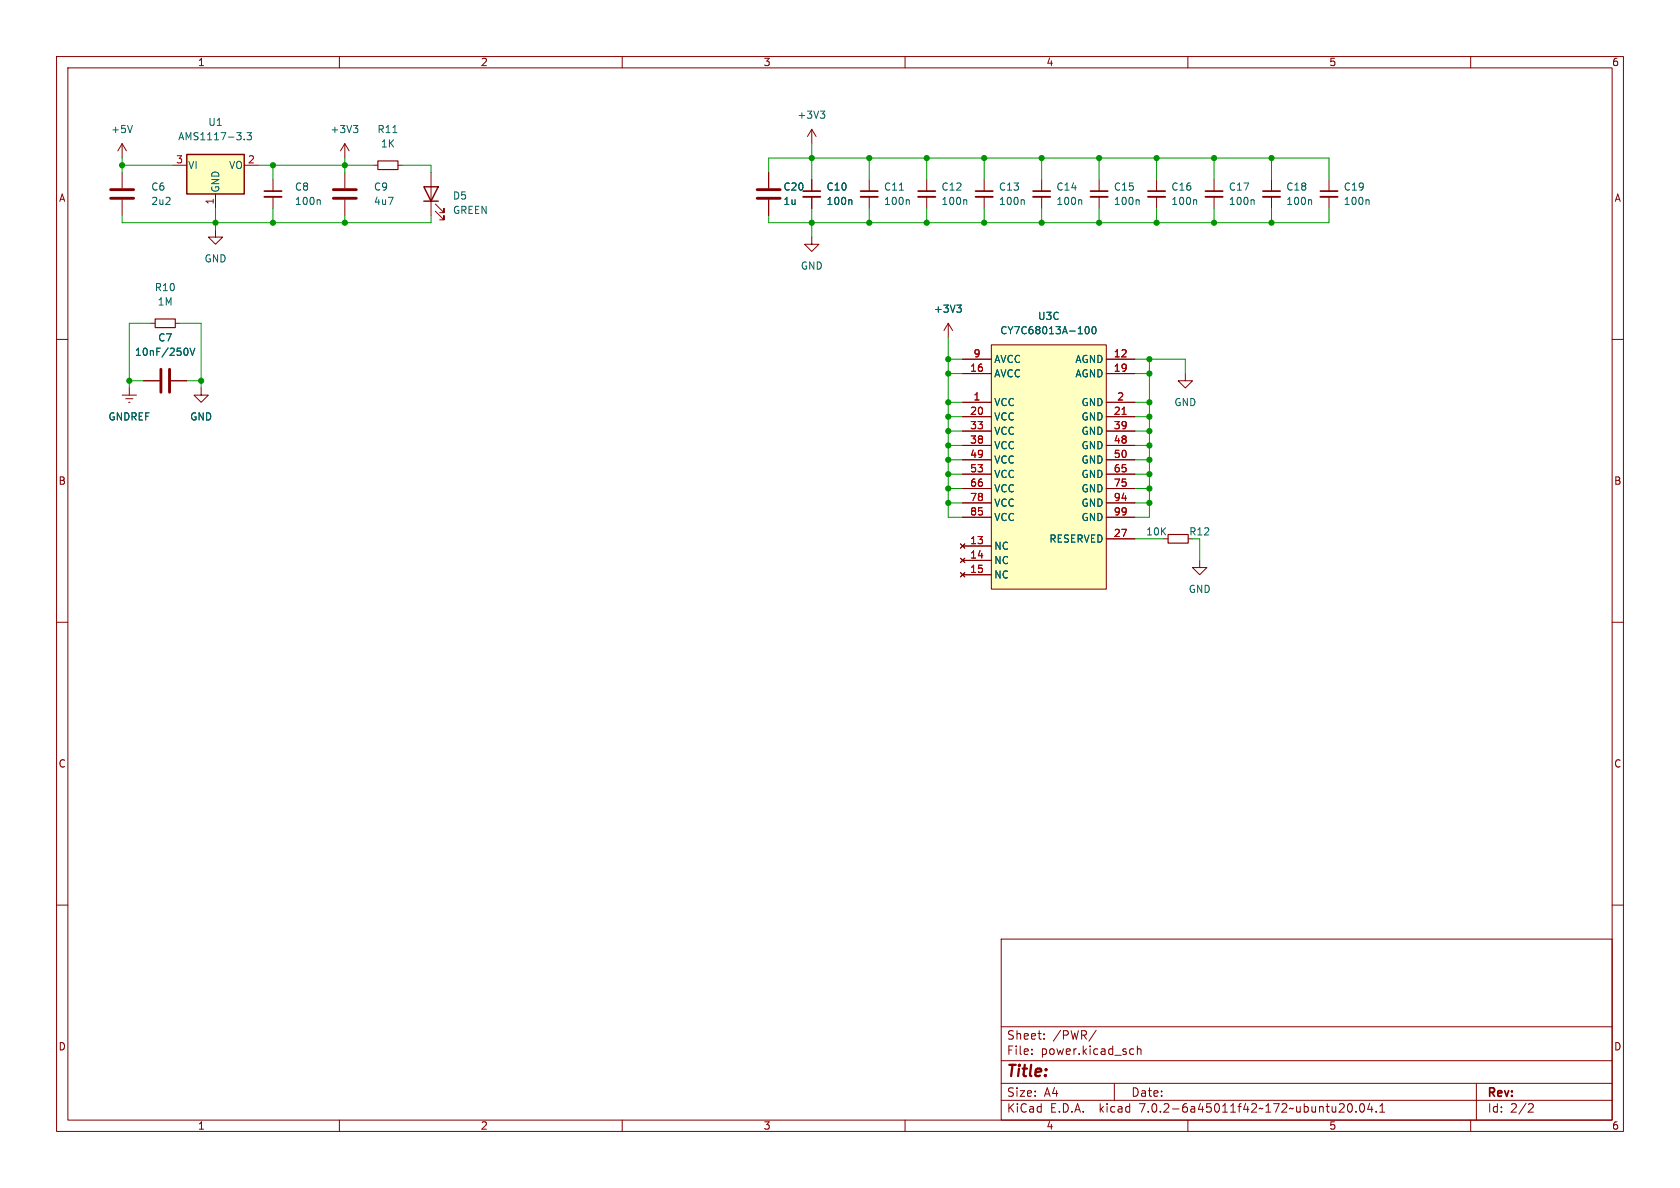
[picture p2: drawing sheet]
<svg xmlns="http://www.w3.org/2000/svg" width="297mm" height="210mm" viewBox="0 0 297 210" stroke-linecap="round" stroke-linejoin="round" font-family="sans-serif">
<g fill="none" stroke="#840000" stroke-width=".18">
<path d="M10 10h277v190h-277zM12 12h273v186h-273zM60 10v2M110 10v2M160 10v2M210 10v2M260 10v2M21.6 25.4v2.5M21.6 30.5v2.8M21.6 35.3v2.8M21.6 25.4l-.8 1.3M21.6 25.4l.8 1.3"/>
<path d="M30.5 29.2h2.5M38.1 34.3v2.5M43.2 29.2h2.5M48.3 31.8v2M48.3 34.8v2M61 25.4v2.5M61 30.5v2.8M61 35.3v2.8M61 25.4l-.8 1.3M61 25.4l.7 1.3M66 29.2h.8M70.4 29.2h.7"/>
<path d="M76.2 30.5v7.6M77 37.3l1.5 1.6v-.8v.8h-.8M77 36.1l1.5 1.5v-.8v.8h-.8M135.9 30.5v2.8M135.9 35.3v2.8M143.5 22.9v2.5M143.5 31.8v2M143.5 34.8v2M143.5 22.9l-.8 1.2M143.5 22.9l.8 1.2M153.7 31.8v2M153.7 34.8v2"/>
<path d="M163.8 31.8v2M163.8 34.8v2M174 31.8v2M174 34.8v2M184.1 31.8v2M184.1 34.8v2M194.3 31.8v2M194.3 34.8v2M204.5 31.8v2M204.5 34.8v2M214.6 31.8v2M214.6 34.8v2"/>
<path d="M224.8 31.8v2M224.8 34.8v2M234.9 31.8v2M234.9 34.8v2M10 60h2M26.7 57.2h.7M31 57.2h.7M38.1 40.6v1.3h1.3l-1.3 1.3-1.3-1.3h1.3M143.5 41.9v1.3h1.3l-1.3 1.3-1.3-1.3h1.3M167.6 57.2l-.7 1.2M167.6 57.2v2.5M167.6 57.2l.8 1.2"/>
<path d="M285 60h2M21.6 69.9h2.5M22.2 70.5h1.3M22.7 71.1h.3M22.9 68.6v1.3M25.4 67.3h2.8M30.2 67.3h2.8M35.6 68.6v1.3h1.2l-1.2 1.2-1.3-1.2h1.3M170.2 71.1h5.1M170.2 63.5h5.1M170.2 66h5.1M170.2 73.7h5.1"/>
<path d="M170.2 76.2h5.1M170.2 78.7h5.1M175.3 61h20.3v43.1h-20.3zM195.6 71.1h5.1M195.6 63.5h5.1M195.6 66h5.1M195.6 73.7h5.1M195.6 76.2h5.1M195.6 78.7h5.1M209.5 66v1.3h1.3l-1.3 1.3-1.2-1.3h1.2M169.8 96.1l.8 .8M169.8 98.7l.8 .7"/>
<path d="M170.2 96.5h5.1M170.2 99.1h5.1M170.2 81.3h5.1M170.2 83.8h5.1M170.2 86.4h5.1M170.2 88.9h5.1M170.2 91.4h5.1M170.6 96.1l-.8 .8M170.6 98.7l-.8 .7M195.6 95.3h5.1M195.6 81.3h5.1M195.6 83.8h5.1"/>
<path d="M195.6 86.4h5.1M195.6 88.9h5.1M195.6 91.4h5.1M205.7 95.3h.8M212.1 99.1v1.2h1.3l-1.3 1.3-1.3-1.3h1.3M10 110h2M169.8 101.2l.8 .8M170.2 101.6h5.1M170.6 101.2l-.8 .8M285 110h2M10 160h2M285 160h2"/>
<path d="M177 166h108v32h-108zM60 198v2M110 198v2M160 198v2M177 194.5h108M177 191.5h108M177 187.5h108M177 181.5h108M182.4 186.3v.1M182.4 185.5v.1M184.6 183.6v.1M184.6 182.8v.1"/>
<path d="M193.8 182.1l-1.3 2M197 191.5v3M200 185.4l.4 .1M200.4 186.3l-.4 .1M201.1 185.5l.2-.1 .3 .1 .1 .9M201.1 184.9v1.5M210 198v2M237.5 195.2l.1 .2v.3l-.9 .9h.9M238.4 195.2l.2-.1a.81 .81 0 0 1 .6 .6 .81 .81 0 0 1-.3 .8l-.2 .1a.81 .81 0 0 1-.3-1.4zM239.7 196.5v.1M240.5 195.2l.2-.1a.81 .81 0 0 1 .6 .6 .81 .81 0 0 1-.3 .8l-.1 .1a.81 .81 0 0 1-.4-1.4zM242.1 195l-.3 1.1h.9"/>
<path d="M242.5 195.6v1M243.3 196.5v.1M243.9 196.6h.9M243.9 195.5l.5-.4v1.5M260 198v2M261 191.5v6.5M270.4 195.1l.5 .1 .2 .3-1 1.1h1"/>
</g>
<path d="M66.8 28.4h3.6v1.6h-3.6zM27.4 56.4h3.6v1.5h-3.6zM206.5 94.5h3.6v1.5h-3.6z" fill="none" stroke="#840000" stroke-width=".2"/>
<path d="M46.7 34.8h3.1M142 34.8h3M152.1 34.8h3.1M162.3 34.8h3.1M172.5 34.8h3M182.6 34.8h3.1M192.8 34.8h3M202.9 34.8h3.1M213.1 34.8h3.1M223.3 34.8h3M233.4 34.8h3.1" fill="none" stroke="#840000" stroke-width=".33"/>
<path d="M46.7 33.8h3.1M142 33.8h3M152.1 33.8h3.1M162.3 33.8h3.1M172.5 33.8h3M182.6 33.8h3.1M192.8 33.8h3M202.9 33.8h3.1M213.1 33.8h3.1M223.3 33.8h3M233.4 33.8h3.1" fill="none" stroke="#840000" stroke-width=".3"/>
<g fill="none" stroke="#006464" stroke-width=".18">
<path d="M145 19.6h.8l-.4 .5M23.4 22.2l-.4 1.2M43.2 24.6v.1M43.7 23.4h.7l-.4 .5 .4 .2v.5l-.2 .1-.5-.1M56.4 35.3l.2 .2v.7M62.5 22.2h.8l-.5 .5M63 22.7l.3 .2v.3l-.3 .2M145.6 20.1l.2 .3v.3l-.2 .2M150.4 35.3l.2 .2v.7M160.6 35.3l.2 .2v.7M170.7 35.3l.2 .2v.7M180.9 35.3l.2 .2v.7"/>
<path d="M191.1 35.3l.1 .2v.7M201.2 35.3l.2 .2v.7M211.4 35.3l.2 .2v.7M221.5 35.3l.2 .2v.7M231.7 35.3l.2 .2v.7M241.9 35.3l.1 .2v.7M169.2 53.9h.7l-.4 .5M169.7 54.4l.2 .3v.3l-.2 .2M192 57.9l.1-.2a.68 .68 0 0 1 .5 .7 .68 .68 0 0 1-.5 .6l-.1-.1-.2-.4zM193.2 57.9l.1-.2a.68 .68 0 0 1 .5 .7 .68 .68 0 0 1-.5 .6l-.1-.1-.2-.4zM32.9 61.5a.79 .79 0 0 1 0 1.3M33.6 61.5l.4 1.3 .4-1.3"/>
</g>
<path d="M19.6 35.1h4M19.6 33.5h4M58.9 35.1h4.1M58.9 33.5h4.1M133.9 35.1h4M133.9 33.5h4M28.4 65.3v4M30 65.3v4" fill="none" stroke="#840000" stroke-width=".51"/>
<path d="M33 27.3h10.2v7h-10.2zM74.9 33h2.6l-1.3 2.6zM74.9 35.6h2.6" fill="none" stroke="#840000" stroke-width=".25"/>
<g fill="#ffffc2" stroke="#ffffc2" stroke-width=".18">
<path d="M175.3 61h20.3v43.1h-20.3z"/>
<path d="M33 27.3h10.2v7h-10.2z"/>
</g>
<path d="M198.4 73.3h.7" fill="none" stroke="#a90000" stroke-width=".18"/>
<g fill="none" stroke="#009600" stroke-width=".18">
<path d="M21.6 38.1v1.3h54.6v-1.3M21.6 29.2h8.9M21.6 27.9v2.6M38.1 36.8v3.8M45.7 29.2h20.3M48.3 29.2v2.6M48.3 36.8v2.6M61 27.9v2.6M61 38.1v1.3M71.1 29.2h5.1v1.3M135.9 30.5v-2.6h99v3.9M143.5 25.4v6.4"/>
<path d="M143.5 36.8v5.1M153.7 27.9v3.9M153.7 36.8v2.6M163.8 27.9v3.9M163.8 36.8v2.6M174 27.9v3.9M174 36.8v2.6M184.1 27.9v3.9M184.1 36.8v2.6M194.3 27.9v3.9M194.3 36.8v2.6M204.5 27.9v3.9"/>
<path d="M204.5 36.8v2.6M214.6 27.9v3.9M214.6 36.8v2.6M224.8 27.9v3.9M224.8 36.8v2.6M234.9 36.8v2.6h-99v-1.3M26.7 57.2h-3.8v11.4M31.7 57.2h3.9v11.4M167.6 59.7v31.7h2.6M22.9 67.3h2.5M33 67.3h2.6M167.6 66h2.6"/>
<path d="M167.6 73.7h2.6M167.6 71.1h2.6M167.6 78.7h2.6M167.6 76.2h2.6M167.6 63.5h2.6M200.7 66h2.5M200.7 73.7h2.5M200.7 71.1h2.5M200.7 78.7h2.5M200.7 76.2h2.5M200.7 63.5h8.8v2.5M203.2 63.5v27.9h-2.5"/>
<path d="M167.6 81.3h2.6M167.6 86.4h2.6M167.6 83.8h2.6M167.6 88.9h2.6M200.7 95.3h5M200.7 81.3h2.5M200.7 86.4h2.5M200.7 83.8h2.5M200.7 88.9h2.5M212.1 95.3v3.8"/>
</g>
<g fill="#009600" stroke="#009600" stroke-width=".18">
<circle cx="224.8" cy="39.4" r=".46"/>
<circle cx="224.8" cy="27.9" r=".46"/>
<circle cx="174" cy="39.4" r=".46"/>
<circle cx="184.1" cy="27.9" r=".46"/>
<circle cx="174" cy="27.9" r=".46"/>
<circle cx="214.6" cy="27.9" r=".46"/>
<circle cx="204.5" cy="27.9" r=".46"/>
<circle cx="214.6" cy="39.4" r=".46"/>
<circle cx="184.1" cy="39.4" r=".46"/>
<circle cx="204.5" cy="39.4" r=".46"/>
<circle cx="194.3" cy="39.4" r=".46"/>
<circle cx="194.3" cy="27.9" r=".46"/>
<circle cx="167.6" cy="66" r=".46"/>
<circle cx="167.6" cy="63.5" r=".46"/>
<circle cx="167.6" cy="71.1" r=".46"/>
<circle cx="167.6" cy="81.3" r=".46"/>
<circle cx="167.6" cy="73.7" r=".46"/>
<circle cx="167.6" cy="78.7" r=".46"/>
<circle cx="167.6" cy="76.2" r=".46"/>
<circle cx="153.7" cy="27.9" r=".46"/>
<circle cx="153.7" cy="39.4" r=".46"/>
<circle cx="143.5" cy="27.9" r=".46"/>
<circle cx="163.8" cy="27.9" r=".46"/>
<circle cx="163.8" cy="39.4" r=".46"/>
<circle cx="143.5" cy="39.4" r=".46"/>
<circle cx="203.2" cy="81.3" r=".46"/>
<circle cx="203.2" cy="66" r=".46"/>
<circle cx="203.2" cy="63.5" r=".46"/>
<circle cx="203.2" cy="73.7" r=".46"/>
<circle cx="203.2" cy="71.1" r=".46"/>
<circle cx="203.2" cy="86.4" r=".46"/>
<circle cx="203.2" cy="83.8" r=".46"/>
<circle cx="203.2" cy="88.9" r=".46"/>
<circle cx="203.2" cy="76.2" r=".46"/>
<circle cx="203.2" cy="78.7" r=".46"/>
<circle cx="48.3" cy="39.4" r=".46"/>
<circle cx="38.1" cy="39.4" r=".46"/>
<circle cx="21.6" cy="29.2" r=".46"/>
<circle cx="35.6" cy="67.3" r=".46"/>
<circle cx="61" cy="29.2" r=".46"/>
<circle cx="48.3" cy="29.2" r=".46"/>
<circle cx="61" cy="39.4" r=".46"/>
<circle cx="22.9" cy="67.3" r=".46"/>
<circle cx="167.6" cy="88.9" r=".46"/>
<circle cx="167.6" cy="86.4" r=".46"/>
<circle cx="167.6" cy="83.8" r=".46"/>
</g>
<text font-size="2.8" fill="#840000" x="178" y="190.8">Title:</text>
<g font-size="2.1" fill="#840000">
<text x="178" y="183.9">Sheet:</text>
<text x="186.2" y="183.9">/PWR/</text>
<text x="178" y="186.6">File:</text>
<text x="184" y="186.6">power.kicad_sch</text>
<text x="178" y="196.8">KiCad</text>
<text x="178" y="194">Size:</text>
<text x="184.6" y="194">A4</text>
<text x="185.7" y="196.8">E.D.A.</text>
<text x="194.4" y="196.8">kicad</text>
<text x="200" y="194">Date:</text>
<text x="201.5" y="196.8">7.0.2-6a45011f42~172~ubuntu20.04.1</text>
<text x="263" y="194.2">Rev:</text>
<text x="263" y="196.8">Id:</text>
<text x="267" y="196.8">2/2</text>
</g>
<g font-size="1.8" fill="#840000">
<text x="35" y="11.8">1</text>
<text x="85" y="11.8">2</text>
<text x="135" y="11.8">3</text>
<text x="185" y="11.8">4</text>
<text x="235" y="11.8">5</text>
<text x="285" y="11.8">6</text>
<text x="10.4" y="35.8">A</text>
<text x="285.4" y="35.8">A</text>
<text x="10.3" y="85.8">B</text>
<text x="285.3" y="85.8">B</text>
<text x="10.3" y="135.8">C</text>
<text x="285.3" y="135.8">C</text>
<text x="10.3" y="185.8">D</text>
<text x="285.3" y="185.8">D</text>
<text x="35" y="199.8">1</text>
<text x="85" y="199.8">2</text>
<text x="135" y="199.8">3</text>
<text x="185" y="199.8">4</text>
<text x="235" y="199.8">5</text>
<text x="285" y="199.8">6</text>
</g>
<g font-size="1.8" fill="#006464">
<text x="19.6" y="23.7">+5V</text>
<text x="36.8" y="22.4">U1</text>
<text x="58.4" y="23.7">+3V3</text>
<text x="66.7" y="23.7">R11</text>
<text x="140.9" y="21.1">+3V3</text>
<text x="31.4" y="25">AMS1117-3.3</text>
<text x="67.3" y="26.2">1K</text>
<text x="26.7" y="33.8">C6</text>
<text x="33.3" y="30">VI</text>
<text x="38.9" y="34" transform="rotate(-90 38.9 34)">GND</text>
<text x="40.4" y="30">VO</text>
<text x="52.1" y="33.9">C8</text>
<text x="66" y="33.8">C9</text>
<text x="80" y="35.4">D5</text>
<text x="138.4" y="33.8">C20</text>
<text x="146.1" y="33.9">C10</text>
<text x="156.2" y="33.9">C11</text>
<text x="166.4" y="33.9">C12</text>
<text x="176.5" y="33.9">C13</text>
<text x="186.7" y="33.9">C14</text>
<text x="196.9" y="33.9">C15</text>
<text x="207" y="33.9">C16</text>
<text x="217.2" y="33.9">C17</text>
<text x="227.3" y="33.9">C18</text>
<text x="237.5" y="33.9">C19</text>
<text x="26.7" y="36.4">2u2</text>
<text x="52.1" y="36.4">100n</text>
<text x="66" y="36.4">4u7</text>
<text x="80" y="38">GREEN</text>
<text x="138.4" y="36.4">1u</text>
<text x="146.1" y="36.4">100n</text>
<text x="156.2" y="36.4">100n</text>
<text x="166.4" y="36.4">100n</text>
<text x="176.5" y="36.4">100n</text>
<text x="186.7" y="36.4">100n</text>
<text x="196.9" y="36.4">100n</text>
<text x="207" y="36.4">100n</text>
<text x="217.2" y="36.4">100n</text>
<text x="227.3" y="36.4">100n</text>
<text x="237.5" y="36.4">100n</text>
<text x="36.1" y="46.5">GND</text>
<text x="141.5" y="47.8">GND</text>
<text x="27.3" y="51.6">R10</text>
<text x="27.8" y="54.2">1M</text>
<text x="165" y="55.4">+3V3</text>
<text x="176.8" y="59.2">CY7C68013A-100</text>
<text x="183.5" y="56.7">U3C</text>
<text x="23.8" y="63.1">10nF/250V</text>
<text x="27.9" y="60.5">C7</text>
<text x="175.8" y="64.3">AVCC</text>
<text x="190" y="64.3">AGND</text>
<text x="175.8" y="71.9">VCC</text>
<text x="175.8" y="66.9">AVCC</text>
<text x="190" y="66.9">AGND</text>
<text x="191.1" y="71.9">GND</text>
<text x="207.6" y="71.9">GND</text>
<text x="19.1" y="74.5">GNDREF</text>
<text x="33.6" y="74.5">GND</text>
<text x="175.8" y="74.5">VCC</text>
<text x="175.8" y="77">VCC</text>
<text x="191.1" y="74.5">GND</text>
<text x="191.1" y="77">GND</text>
<text x="175.8" y="79.6">VCC</text>
<text x="175.8" y="82.1">VCC</text>
<text x="191.1" y="79.6">GND</text>
<text x="191.1" y="82.1">GND</text>
<text x="175.8" y="84.6">VCC</text>
<text x="175.8" y="87.2">VCC</text>
<text x="175.8" y="89.7">VCC</text>
<text x="191.1" y="84.6">GND</text>
<text x="191.1" y="87.2">GND</text>
<text x="191.1" y="89.7">GND</text>
<text x="175.8" y="92.3">VCC</text>
<text x="191.1" y="92.3">GND</text>
<text x="202.6" y="94.8">10K</text>
<text x="175.8" y="97.3">NC</text>
<text x="175.8" y="99.9">NC</text>
<text x="185.4" y="96.1">RESERVED</text>
<text x="175.8" y="102.4">NC</text>
<text x="210.1" y="105">GND</text>
</g>
<g font-size="1.8" fill="#a90000">
<text x="31.1" y="29">3</text>
<text x="43.8" y="29">2</text>
<text x="37.8" y="36.2" transform="rotate(-90 37.8 36.2)">1</text>
<text x="171.4" y="65.8">16</text>
<text x="172.1" y="63.2">9</text>
<text x="196.8" y="63.2">12</text>
<text x="196.8" y="65.8">19</text>
<text x="172.1" y="70.9">1</text>
<text x="197.5" y="70.9">2</text>
<text x="171.4" y="73.4">20</text>
<text x="171.4" y="75.9">33</text>
<text x="196.8" y="73.4">21</text>
<text x="196.8" y="75.9">39</text>
<text x="171.4" y="78.5">38</text>
<text x="171.4" y="81">49</text>
<text x="171.4" y="83.6">53</text>
<text x="196.8" y="78.5">48</text>
<text x="196.8" y="81">50</text>
<text x="196.8" y="83.6">65</text>
<text x="171.4" y="86.1">66</text>
<text x="171.4" y="88.6">78</text>
<text x="196.8" y="86.1">75</text>
<text x="196.8" y="88.6">94</text>
<text x="171.4" y="91.2">85</text>
<text x="196.8" y="95">27</text>
<text x="196.8" y="91.2">99</text>
<text x="171.4" y="96.3">13</text>
<text x="171.4" y="98.8">14</text>
<text x="171.4" y="101.3">15</text>
</g>
<text font-size="1.8" fill="#009600" x="210.2" y="94.8">R12</text>
</svg>
